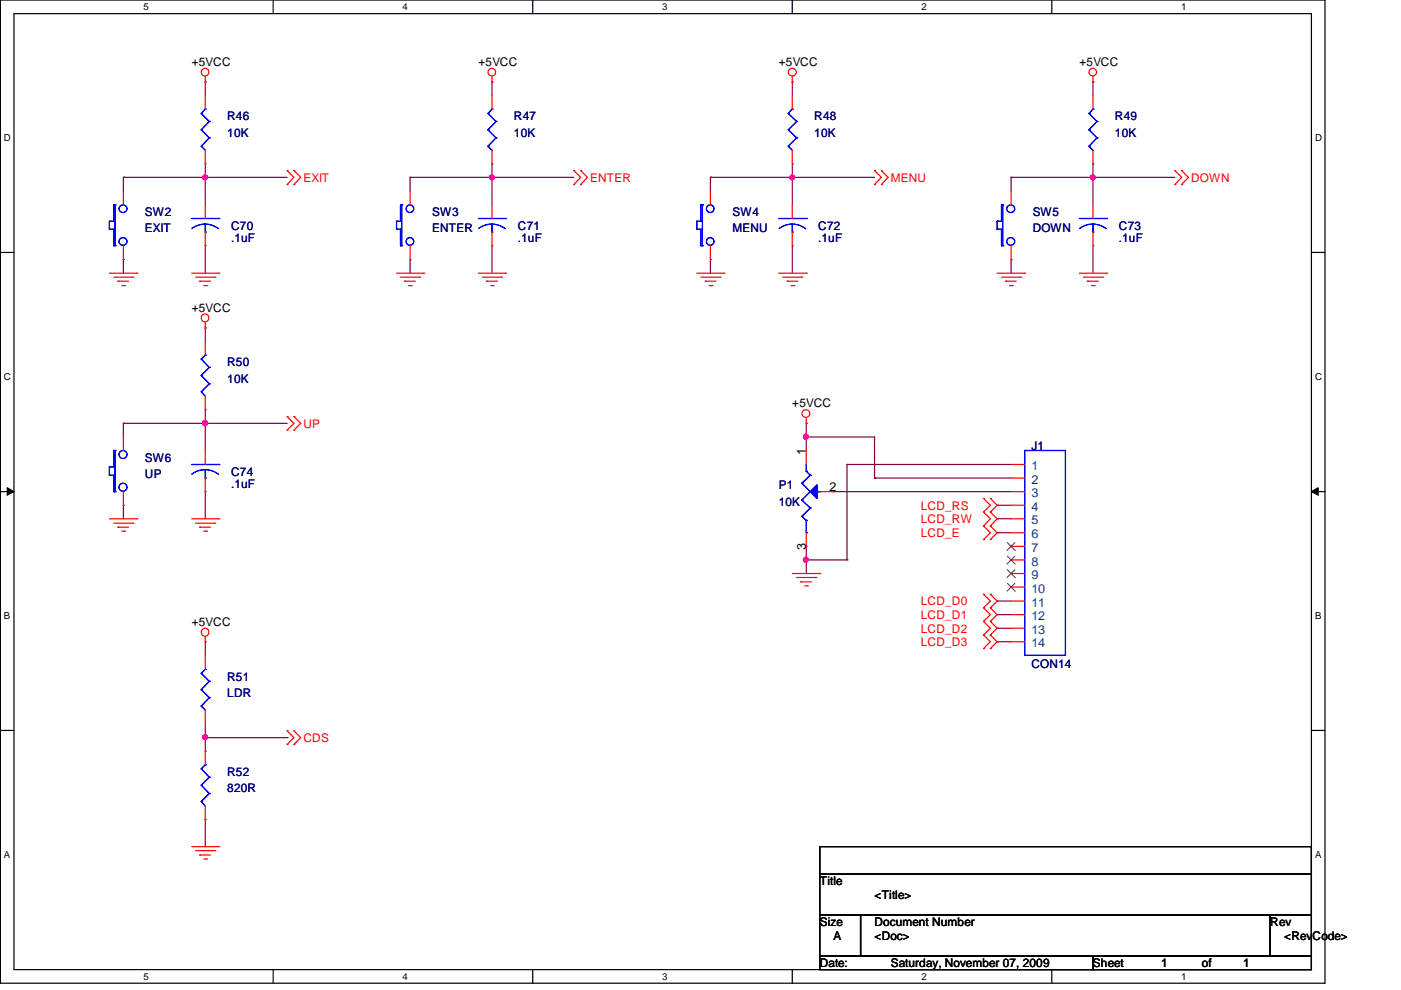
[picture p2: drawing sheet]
<svg xmlns="http://www.w3.org/2000/svg" width="297mm" height="210mm" viewBox="0 0 297 210" stroke-linecap="round" stroke-linejoin="round" font-family="sans-serif">
<path d="M.1 0h280.8v208.5h-280.8zM3 2.9h275v202.7h-275z" fill="none" stroke="#000" stroke-width=".25"/>
<g fill="#fff">
<path d="M30.4 .4h1v2.2h-1z"/>
<path d="M30.4 205.9h1v2.2h-1z"/>
</g>
<path d="M57.9 0v2.9M57.9 205.6v2.9" fill="none" stroke="#000" stroke-width=".25"/>
<g fill="#fff">
<path d="M85.3 .4h1.1v2.2h-1.1z"/>
<path d="M85.3 205.9h1.1v2.2h-1.1z"/>
</g>
<path d="M112.9 0v2.9M112.9 205.6v2.9" fill="none" stroke="#000" stroke-width=".25"/>
<g fill="#fff">
<path d="M140.4 .4h1v2.2h-1z"/>
<path d="M140.4 205.9h1v2.2h-1z"/>
</g>
<path d="M168 0v2.9M168 205.6v2.9" fill="none" stroke="#000" stroke-width=".25"/>
<g fill="#fff">
<path d="M195.4 .4h1v2.2h-1z"/>
<path d="M195.4 205.9h1v2.2h-1z"/>
</g>
<path d="M223 0v2.9M223 205.6v2.9" fill="none" stroke="#000" stroke-width=".25"/>
<g fill="#fff">
<path d="M250.4 .4h1.1v2.2h-1.1z"/>
<path d="M250.4 205.9h1.1v2.2h-1.1z"/>
<path d="M.8 28.2h1.4v2.2h-1.4z"/>
<path d="M278.8 28.2h1.4v2.2h-1.4z"/>
<path d="M.8 78.8h1.4v2.2h-1.4z"/>
<path d="M278.8 78.8h1.4v2.2h-1.4z"/>
</g>
<path d="M.1 53.5h2.9M278 53.5h2.9" fill="none" stroke="#000" stroke-width=".25"/>
<g fill="#fff">
<path d="M.8 129.6h1.3v2.2h-1.3z"/>
<path d="M278.8 129.6h1.3v2.2h-1.3z"/>
</g>
<path d="M.1 104.2h2.9M278 104.2h2.9" fill="none" stroke="#000" stroke-width=".25"/>
<path d="M1.5 103.4l1.5 .8-1.5 .8zM278 104.2l1.5-.8v1.6z" fill="#000" stroke="#000" stroke-width=".21"/>
<g fill="#fff">
<path d="M.8 180.2h1.2v2.2h-1.2z"/>
<path d="M278.8 180.2h1.2v2.2h-1.2z"/>
</g>
<path d="M.1 154.9h2.9M278 154.9h2.9M173.8 179.5h104.2v5.8h-104.2zM173.8 185.3h104.2v8.7h-104.2zM173.8 194h8.7v8.7h-8.7zM182.5 194h86.8v8.7h-86.8zM269.3 194h8.7v8.7h-8.7zM173.8 202.7h57.9v2.9h-57.9zM231.7 202.7h46.3v2.9h-46.3z" fill="none" stroke="#000" stroke-width=".25"/>
<g fill="none" stroke="#800040" stroke-width=".25">
<path d="M43.5 17.4h.1M43.5 17.4v2.8M104.3 17.4h.1M104.3 17.4v2.8M168 17.4h.1M168 17.4v2.8M231.7 17.4h.1M231.7 17.4v2.8M26.2 37.6h.1M26.2 37.6h34.7M26.2 37.6v3M43.5 37.6h.1"/>
<path d="M43.5 34.7h.1M43.5 34.7v8.7M87 37.6h.1M87 37.6h34.7M87 37.6v3M104.3 37.6h.1M104.3 34.7h.1M104.3 34.7v8.7M150.6 37.6h.1M150.6 37.6h34.8M150.6 37.6v3M168 37.6h.1"/>
<path d="M168 34.7h.1M168 34.7v8.7M214.4 37.6h.1M214.4 37.6h34.7M214.4 37.6v3M231.7 37.6h.1M231.7 34.7h.1M231.7 34.7v8.7M26.2 55h.1M26.2 55v2.9M43.5 52.1h.1M43.5 52.1v5.8"/>
<path d="M87 55h.1M87 55v2.9M104.3 52.1h.1M104.3 52.1v5.8M150.6 55h.1M150.6 55v2.9M168 52.1h.1M168 52.1v5.8M214.4 55h.1M214.4 55v2.9M231.7 52.1h.1M231.7 52.1v5.8"/>
<path d="M43.5 69.5h.1M43.5 69.5v2.9M26.2 89.8h.1M26.2 89.8v2.8M26.2 89.8h34.7M43.5 89.8h.1M43.5 86.9h.1M43.5 86.9v8.6M170.9 92.6h.1M170.9 89.8h.1M170.9 89.8v5.7M170.9 92.6h14.5v8.8"/>
<path d="M179.6 98.5h.1M179.6 98.5h34.8M179.6 98.5v20.2M26.2 107.1h.1M26.2 107.1v2.9M43.5 104.2h.1M43.5 104.2v5.8M170.9 118.7h.1M170.9 115.8h.1M170.9 115.8v5.8M170.9 118.7h8.7M176.7 104.2h.1"/>
<path d="M176.7 104.2h37.7M179.6 118.7h.1M185.4 101.4h.1M185.4 101.4h29M211.4 107.1h.1M211.4 110h.1M211.4 113h.1M211.4 107.1h3M211.4 110h3M211.4 113h3M43.5 136.1h.1M43.5 136.1v2.9"/>
<path d="M211.4 127.4h.1M211.4 130.3h.1M211.4 133.2h.1M211.4 136.1h.1M211.4 127.4h3M211.4 130.3h3M211.4 133.2h3M211.4 136.1h3M43.5 156.4h.1M43.5 159.3h.1M43.5 153.4v5.9M43.5 156.4h17.4"/>
<path d="M60.9 156.4h.1M43.5 173.8h.1M43.5 173.8v5.7"/>
</g>
<g fill="#f0f" stroke="#f0f" stroke-width=".25">
<circle cx="43.5" cy="37.6" r=".53"/>
<circle cx="104.3" cy="37.6" r=".53"/>
<circle cx="168" cy="37.6" r=".51"/>
<circle cx="231.7" cy="37.6" r=".53"/>
<circle cx="43.5" cy="89.7" r=".55"/>
<circle cx="43.5" cy="156.3" r=".53"/>
<circle cx="170.8" cy="92.6" r=".53"/>
<circle cx="170.8" cy="118.7" r=".53"/>
</g>
<g fill="none" stroke="#f00" stroke-width=".25">
<path d="M43.5 17.4h.1M43.5 16.2v1.2M104.3 17.4h.1M104.3 16.2v1.2M168 17.4h.1M168 16.2v1.2M231.7 17.4h.1M231.7 16.2v1.2M43.5 20.2v2.9M43.5 31.8v2.9M60.9 36.2h.1M60.9 39.1h.1"/>
<path d="M60.9 36.2l1.4 1.4-1.4 1.5M62.3 36.2h.1M62.3 39.1h.1M62.3 36.2l1.5 1.4-1.5 1.5M104.3 20.2v2.9M104.3 31.8v2.9M121.7 36.2h.1M121.7 39.1h.1M121.7 36.2l1.4 1.4-1.4 1.5M123.1 36.2h.1M123.1 39.1h.1M123.1 36.2l1.4 1.4-1.4 1.5"/>
<path d="M168 20.2v2.9M168 31.8v2.9M185.4 36.2h.1M185.4 39.1h.1M185.4 36.2l1.5 1.4-1.5 1.5M186.9 36.2h.1M186.9 39.1h.1M186.9 36.2l1.4 1.4-1.4 1.5M231.7 20.2v2.9M231.7 31.8v2.9M249.1 36.2h.1M249.1 39.1h.1"/>
<path d="M249.1 36.2l1.4 1.4-1.4 1.5M250.5 36.2h.1M250.5 39.1h.1M250.5 36.2l1.5 1.4-1.5 1.5M23.2 57.9h5.8M24.1 58.8h4.1M25 59.6h.1M25 59.6h2.3M26.2 40.6v2.8M26.2 52.1v2.9M28.2 58.8h.1M29 57.9h.1"/>
<path d="M40.6 57.9h5.8M41.5 58.8h4.1M42.3 59.6h.1M42.3 59.6h2.3M43.5 43.4v2.9M43.5 49.2v2.9M45.6 58.8h.1M46.4 57.9h.1M84.1 57.9h5.7M84.9 58.8h4.1M85.8 59.6h.1M85.8 59.6h2.3"/>
<path d="M87 40.6v2.8M87 52.1v2.9M89 58.8h.1M89.8 57.9h.1M101.4 57.9h5.8M102.3 58.8h4M103.1 59.6h.1M103.1 59.6h2.4M104.3 43.4v2.9M104.3 49.2v2.9M106.3 58.8h.1M107.2 57.9h.1"/>
<path d="M147.7 57.9h5.8M148.6 58.8h4.1M149.5 59.6h.1M149.5 59.6h2.3M150.6 40.6v2.8M150.6 52.1v2.9M152.7 58.8h.1M153.5 57.9h.1M165.1 57.9h5.8M165.9 58.8h4.1M166.9 59.6h.1M166.9 59.6h2.3"/>
<path d="M168 43.4v2.9M168 49.2v2.9M170 58.8h.1M170.9 57.9h.1M211.4 57.9h5.9M212.3 58.8h4.1M213.2 59.6h.1M213.2 59.6h2.3M214.4 40.6v2.8M214.4 52.1v2.9M216.4 58.8h.1M217.3 57.9h.1"/>
<path d="M228.9 57.9h5.7M229.7 58.8h4.1M230.5 59.6h.1M230.5 59.6h2.3M231.7 43.4v2.9M231.7 49.2v2.9M233.8 58.8h.1M234.6 57.9h.1M25.8 60.6h.6M26.4 60.6h.1M43.2 60.6h.6M43.5 69.5h.1"/>
<path d="M43.5 68.3v1.2M43.5 72.4v2.9M43.8 60.6h.1M86.6 60.6h.6M87.2 60.6h.1M104.1 60.6h.5M104.6 60.6h.1M150.4 60.6h.6M151 60.6h.1M167.7 60.6h.6M168.3 60.6h.1M214 60.6h.6"/>
<path d="M214.6 60.6h.1M231.4 60.6h.6M232 60.6h.1M26.2 92.6v2.9M43.5 84v2.9M43.5 95.5v3M60.9 88.3h.1M60.9 91.2h.1M60.9 88.3l1.4 1.5-1.4 1.4M62.3 88.3h.1M62.3 91.2h.1M62.3 88.3l1.5 1.5-1.5 1.4"/>
<path d="M170.9 89.8h.1M170.9 88.6v1.2M170.9 95.5v3M214.4 98.5h2.9M23.2 110h5.8M24.1 110.9h4.1M25 111.8h.1M25 111.8h2.3M25.8 112.6h.6M26.2 104.2v2.9M26.4 112.6h.1M28.2 110.9h.1"/>
<path d="M29 110h.1M40.6 110h5.8M41.5 110.9h4.1M42.3 111.8h.1M42.3 111.8h2.3M43.2 112.6h.6M43.5 101.4v2.8M43.8 112.6h.1M45.6 110.9h.1M46.4 110h.1M170.9 113v2.8M173.8 104.2h2.9"/>
<path d="M208.5 105.7h.1M208.5 108.6h.1M208.5 111.5h.1M208.5 114.4h.1M208.5 105.7l1.5 1.4-1.5 1.5M208.5 108.6l1.5 1.4-1.5 1.5M208.5 111.5l1.5 1.5-1.5 1.4M210 108.6h.1M210 105.7h.1M210 111.5h.1M210 114.4h.1M210 105.7l1.4 1.4-1.4 1.5"/>
<path d="M210 108.6l1.4 1.4-1.4 1.5M210 111.5l1.4 1.5-1.4 1.4M214.4 110h2.9M214.4 101.4h2.9M214.4 104.2h2.9M214.4 107.1h2.9M214.4 113h2.9M214.4 115.8h2.9M214.4 118.7h2.9M43.5 136.1h.1M43.5 135v1.1M43.5 139v2.9"/>
<path d="M168 121.6h5.8M168.9 122.4h4.1M169.8 123.4h.1M169.8 123.4h2.2M170.6 124.2h.6M171.2 124.2h.1M173 122.4h.1M173.8 121.6h.1M208.5 126h.1M208.5 128.9h.1M208.5 131.8h.1M208.5 134.6h.1"/>
<path d="M208.5 137.5h.1M208.5 126l1.5 1.4-1.5 1.5M208.5 128.9l1.5 1.4-1.5 1.5M208.5 131.8l1.5 1.4-1.5 1.4M208.5 134.6l1.5 1.5-1.5 1.4M210 128.9h.1M210 126h.1M210 131.8h.1M210 134.6h.1M210 137.5h.1M210 126l1.4 1.4-1.4 1.5M210 128.9l1.4 1.4-1.4 1.5"/>
<path d="M210 131.8l1.4 1.4-1.4 1.4M210 134.6l1.4 1.5-1.4 1.4M214.4 121.6h2.9M214.4 124.5h2.9M214.4 127.4h2.9M214.4 130.3h2.9M214.4 133.2h2.9M214.4 136.1h2.9M43.5 150.6v2.8M43.5 159.3v2.9M60.9 155h.1M60.9 157.8h.1"/>
<path d="M60.9 155l1.4 1.4-1.4 1.4M62.3 155h.1M62.3 157.8h.1M62.3 155l1.5 1.4-1.5 1.4M40.6 179.5h5.8M43.5 170.9v2.9M46.4 179.5h.1M41.5 180.4h4.1M42.3 181.3h.1M42.3 181.3h2.3M43.2 182.1h.6M43.8 182.1h.1"/>
<path d="M45.6 180.4h.1"/>
<circle cx="43.5" cy="15.3" r=".8"/>
<circle cx="104.3" cy="15.3" r=".8"/>
<circle cx="168" cy="15.3" r=".83"/>
<circle cx="231.7" cy="15.3" r=".8"/>
<circle cx="43.5" cy="67.4" r=".82"/>
<circle cx="170.9" cy="87.7" r=".83"/>
<circle cx="43.5" cy="134" r=".82"/>
</g>
<g fill="none" stroke="#00f" stroke-width=".25">
<path d="M42.7 31h.1M42.7 27.5h.1M42.7 24.1h.1M42.7 31l.8 .8M42.7 27.5l1.7 1.7M42.7 24.1l1.7 1.7M43.5 23.1h.1M43.5 23.1l-.8 1M44.4 29.2h.1M44.4 25.8h.1M44.4 29.2l-1.7 1.8M44.4 25.8l-1.7 1.7"/>
<path d="M103.5 31h.1M103.5 27.5h.1M103.5 24.1h.1M103.5 31l.8 .8M103.5 27.5l1.7 1.7M103.5 24.1l1.7 1.7M104.3 23.1h.1M104.3 23.1l-.8 1M105.2 29.2h.1M105.2 25.8h.1M105.2 29.2l-1.7 1.8M105.2 25.8l-1.7 1.7"/>
<path d="M167.1 31h.1M167.1 27.5h.1M167.1 24.1h.1M167.1 31l.9 .8M167.1 27.5l1.8 1.7M167.1 24.1l1.8 1.7M168 23.1h.1M168 23.1l-.9 1M168.9 29.2h.1M168.9 25.8h.1M168.9 29.2l-1.8 1.8M168.9 25.8l-1.8 1.7"/>
<path d="M230.9 31h.1M230.9 27.5h.1M230.9 24.1h.1M230.9 31l.8 .8M230.9 27.5l1.7 1.7M230.9 24.1l1.7 1.7M231.7 23.1h.1M231.7 23.1l-.8 1M232.6 29.2h.1M232.6 25.8h.1M232.6 29.2l-1.7 1.8M232.6 25.8l-1.7 1.7"/>
<path d="M23.2 46.9h.1M23.2 48.6h.1M23.2 46.9h.9M23.2 48.6h.9M23.2 46.9v1.7M24.1 43.4h.1M24.1 46.9h.1M24.1 48.6h.1M24.1 52.1h.1M24.1 43.4h.3M24.1 52.1h.3M24.1 43.4v3.5"/>
<path d="M24.1 48.6v3.5M24.4 43.4h.1M24.4 52.1h.1M24.4 43.4v8.7M40.6 46.3h5.8M43.5 49.2h.1M43.5 47.5l1.5 .3 1.3 .7M43.5 47.5l-1.5 .2-1.3 .7M43.5 47.5v1.7M46.4 46.3h.1M84.1 46.9h.1M84.1 48.6h.1"/>
<path d="M84.1 46.9h.8M84.1 46.9v1.7M84.1 48.6h.8M84.9 43.4h.1M84.9 46.9h.1M84.9 48.6h.1M84.9 52.1h.1M84.9 43.4h.3M84.9 43.4v3.5M84.9 48.6v3.5M84.9 52.1h.3M85.2 43.4h.1"/>
<path d="M85.2 52.1h.1M85.2 43.4v8.7M101.4 46.3h5.8M104.3 49.2h.1M104.3 47.5l1.5 .3 1.3 .7M104.3 47.5l-1.5 .2-1.3 .7M104.3 47.5v1.7M107.2 46.3h.1M147.7 46.9h.1M147.7 48.6h.1M147.7 46.9h.9M147.7 48.6h.9"/>
<path d="M147.7 46.9v1.7M148.6 43.4h.1M148.6 46.9h.1M148.6 48.6h.1M148.6 52.1h.1M148.6 43.4h.3M148.6 52.1h.3M148.6 43.4v3.5M148.6 48.6v3.5M148.9 43.4h.1M148.9 52.1h.1M148.9 43.4v8.7"/>
<path d="M165.1 46.3h5.8M168 49.2h.1M168 47.5l1.5 .3 1.3 .7M168 47.5l-1.5 .3-1.3 .7M168 47.5v1.7M170.9 46.3h.1M211.4 46.9h.1M211.4 48.6h.1M211.4 46.9h.9M211.4 48.6h.9M211.4 46.9v1.7M212.3 43.4h.1"/>
<path d="M212.3 46.9h.1M212.3 48.6h.1M212.3 52.1h.1M212.3 43.4h.3M212.3 52.1h.3M212.3 43.4v3.5M212.3 48.6v3.5M212.6 43.4h.1M212.6 52.1h.1M212.6 43.4v8.7M228.9 46.3h5.7M231.7 49.2h.1"/>
<path d="M231.7 47.5l1.5 .3 1.3 .7M231.7 47.5l-1.5 .2-1.3 .7M231.7 47.5v1.7M234.6 46.3h.1M42.7 79.6h.1M42.7 76.1h.1M42.7 79.6l1.7 1.8M42.7 76.1l1.7 1.8M43.5 75.3h.1M43.5 75.3l-.8 .8M44.4 77.9h.1M44.4 77.9l-1.7 1.7"/>
<path d="M23.2 99h.1M23.2 99h.9M23.2 99v1.8M24.1 95.5h.1M24.1 99h.1M24.1 95.5h.3M24.1 95.5v3.5M24.4 95.5h.1M24.4 95.5v8.7M40.6 98.5h5.8M42.7 83.1h.1M42.7 83.1l.8 .9"/>
<path d="M43.5 99.6l1.5 .2 1.3 .8M43.5 99.6l-1.5 .2-1.3 .7M43.5 99.6v1.8M44.4 81.4h.1M44.4 81.4l-1.7 1.7M46.4 98.5h.1M170.9 99.9h.1M170.9 98.5v1.4M170.9 99.9l.9 .9M217.3 95.5h8.6v43.5h-8.6zM23.2 100.8h.1M23.2 100.8h.9"/>
<path d="M24.1 100.8h.1M24.1 104.2h.1M24.1 100.8v3.4M24.1 104.2h.3M24.4 104.2h.1M43.5 101.4h.1M170 102.5h.1M170 106h.1M170 109.5h.1M170 102.5l1.8 1.7M170 106l1.8 1.7M170 109.5l.9 .8"/>
<path d="M170.9 110.3h.1M170.9 113h.1M170.9 110.3v2.7M171.8 100.8h.1M171.8 104.2h.1M171.8 107.7h.1M171.8 100.8l-1.8 1.7M171.8 104.2l-1.8 1.8M171.8 107.7l-1.8 1.8M173.2 104.2h.6M173.8 104.2h.1M42.7 149.7h.1"/>
<path d="M42.7 146.2h.1M42.7 142.8h.1M42.7 149.7l.8 .9M42.7 146.2l1.7 1.7M42.7 142.8l1.7 1.7M43.5 141.9h.1M43.5 141.9l-.8 .9M44.4 147.9h.1M44.4 144.5h.1M44.4 147.9l-1.7 1.8M44.4 144.5l-1.7 1.7M42.7 169.9h.1"/>
<path d="M42.7 166.5h.1M42.7 163h.1M42.7 169.9l.8 1M42.7 166.5l1.7 1.7M42.7 163l1.7 1.8M43.5 162.2h.1M43.5 162.2l-.8 .8M44.4 168.2h.1M44.4 164.8h.1M44.4 168.2l-1.7 1.7M44.4 164.8l-1.7 1.7"/>
<circle cx="26.1" cy="44.3" r=".83"/>
<circle cx="26.1" cy="51.2" r=".83"/>
<circle cx="86.9" cy="51.2" r=".8"/>
<circle cx="86.9" cy="44.3" r=".8"/>
<circle cx="150.6" cy="44.3" r=".8"/>
<circle cx="150.6" cy="51.2" r=".8"/>
<circle cx="214.3" cy="51.2" r=".83"/>
<circle cx="214.3" cy="44.3" r=".83"/>
<circle cx="26.1" cy="96.4" r=".85"/>
<circle cx="26.1" cy="103.3" r=".85"/>
</g>
<path d="M213.5 115l1.8 1.8M213.5 117.9l1.8 1.7M215.2 115l-1.8 1.8M215.2 117.9l-1.8 1.7M213.5 120.7l1.8 1.8M213.5 123.6l1.8 1.8M215.2 120.7l-1.8 1.8M215.2 123.6l-1.8 1.8" fill="none" stroke="#804000" stroke-width=".21"/>
<path d="M173.2 102.8v2.9l-1.4-1.5z" fill="#00f" stroke="#00f" stroke-width=".25"/>
<g font-size="2.6">
<text x="170.9" y="96.4" transform="rotate(-90 170.9 96.4)">1</text>
<text x="175.9" y="104.2">2</text>
<text x="170.9" y="116.5" transform="rotate(-90 170.9 116.5)">3</text>
</g>
<g font-size="2.6" fill="#004080">
<text x="218.7" y="99.7">1</text>
<text x="218.7" y="102.5">2</text>
<text x="218.7" y="105.4">3</text>
<text x="218.7" y="108.3">4</text>
<text x="218.7" y="111.2">5</text>
<text x="218.7" y="114.1">6</text>
<text x="218.7" y="117">7</text>
<text x="218.7" y="119.9">8</text>
<text x="218.7" y="122.8">9</text>
<text x="218.7" y="125.7">10</text>
<text x="218.7" y="128.6">11</text>
<text x="218.7" y="131.5">12</text>
<text x="218.7" y="134.4">13</text>
<text x="218.7" y="137.3">14</text>
</g>
<g font-size="2.5">
<text x="40.6" y="14">+5VCC</text>
<text x="101.4" y="14">+5VCC</text>
<text x="165.1" y="14">+5VCC</text>
<text x="228.9" y="14">+5VCC</text>
<text x="40.6" y="66.1">+5VCC</text>
<text x="168" y="86.4">+5VCC</text>
<text x="40.6" y="132.7">+5VCC</text>
<text x="173.8" y="187.7">Title</text>
<text x="185.4" y="190.6">&lt;Title&gt;</text>
<text x="173.8" y="196.4">Size</text>
<text x="185.4" y="196.4">Document Number</text>
<text x="269.3" y="196.4">Rev</text>
<text x="176.7" y="199.2">A</text>
<text x="185.4" y="199.2">&lt;Doc&gt;</text>
<text x="272.3" y="199.2">&lt;RevCode&gt;</text>
<text x="173.8" y="205.1">Date:</text>
<text x="188.9" y="205.1">Saturday, November 07, 2009</text>
<text x="231.7" y="205.1">Sheet</text>
<text x="246.2" y="205.1">1</text>
<text x="254.8" y="205.1">of</text>
<text x="263.6" y="205.1">1</text>
</g>
<g font-size="2.5" fill="#000080">
<text x="48.2" y="25.5">R46</text>
<text x="48.2" y="29">10K</text>
<text x="109" y="25.5">R47</text>
<text x="109" y="29">10K</text>
<text x="172.6" y="25.5">R48</text>
<text x="172.6" y="29">10K</text>
<text x="236.4" y="25.5">R49</text>
<text x="236.4" y="29">10K</text>
<text x="30.7" y="45.8">SW2</text>
<text x="91.6" y="45.8">SW3</text>
<text x="155.3" y="45.8">SW4</text>
<text x="218.9" y="45.8">SW5</text>
<text x="30.7" y="49.3">EXIT</text>
<text x="49" y="48.7">C70</text>
<text x="49" y="51.3">.1uF</text>
<text x="91.6" y="49.3">ENTER</text>
<text x="109.8" y="48.7">C71</text>
<text x="109.8" y="51.3">.1uF</text>
<text x="155.3" y="49.3">MENU</text>
<text x="173.5" y="48.7">C72</text>
<text x="173.5" y="51.3">.1uF</text>
<text x="218.9" y="49.3">DOWN</text>
<text x="237.2" y="48.7">C73</text>
<text x="237.2" y="51.3">.1uF</text>
<text x="48.2" y="77.7">R50</text>
<text x="48.2" y="81.1">10K</text>
<text x="218.7" y="95.3">J1</text>
<text x="30.7" y="97.9">SW6</text>
<text x="30.7" y="101.4">UP</text>
<text x="49" y="100.9">C74</text>
<text x="49" y="103.4">.1uF</text>
<text x="165.1" y="103.7">P1</text>
<text x="165.1" y="107.2">10K</text>
<text x="218.7" y="141.7">CON14</text>
<text x="48.2" y="144.3">R51</text>
<text x="48.2" y="147.8">LDR</text>
<text x="48.2" y="164.5">R52</text>
<text x="48.2" y="168">820R</text>
</g>
<g font-size="2.5" fill="#f00">
<text x="64.3" y="38.5">EXIT</text>
<text x="125.1" y="38.5">ENTER</text>
<text x="188.9" y="38.5">MENU</text>
<text x="252.6" y="38.5">DOWN</text>
<text x="64.3" y="90.7">UP</text>
<text x="195.2" y="108">LCD_RS</text>
<text x="195.2" y="110.9">LCD_RW</text>
<text x="195.2" y="113.9">LCD_E</text>
<text x="195.2" y="128.4">LCD_D0</text>
<text x="195.2" y="131.2">LCD_D1</text>
<text x="195.2" y="134.1">LCD_D2</text>
<text x="195.2" y="137">LCD_D3</text>
<text x="64.3" y="157.3">CDS</text>
</g>
<g font-size="2">
<text x="30.4" y="2.1">5</text>
<text x="85.3" y="2.1">4</text>
<text x="140.4" y="2.1">3</text>
<text x="195.4" y="2.1">2</text>
<text x="250.4" y="2.1">1</text>
<text x=".8" y="30">D</text>
<text x="278.8" y="30">D</text>
<text x=".8" y="80.6">C</text>
<text x="278.8" y="80.6">C</text>
<text x=".8" y="131.3">B</text>
<text x="278.8" y="131.3">B</text>
<text x=".8" y="182">A</text>
<text x="278.8" y="182">A</text>
<text x="30.4" y="207.7">5</text>
<text x="85.3" y="207.7">4</text>
<text x="140.4" y="207.7">3</text>
<text x="195.4" y="207.7">2</text>
<text x="250.4" y="207.7">1</text>
</g>
</svg>
